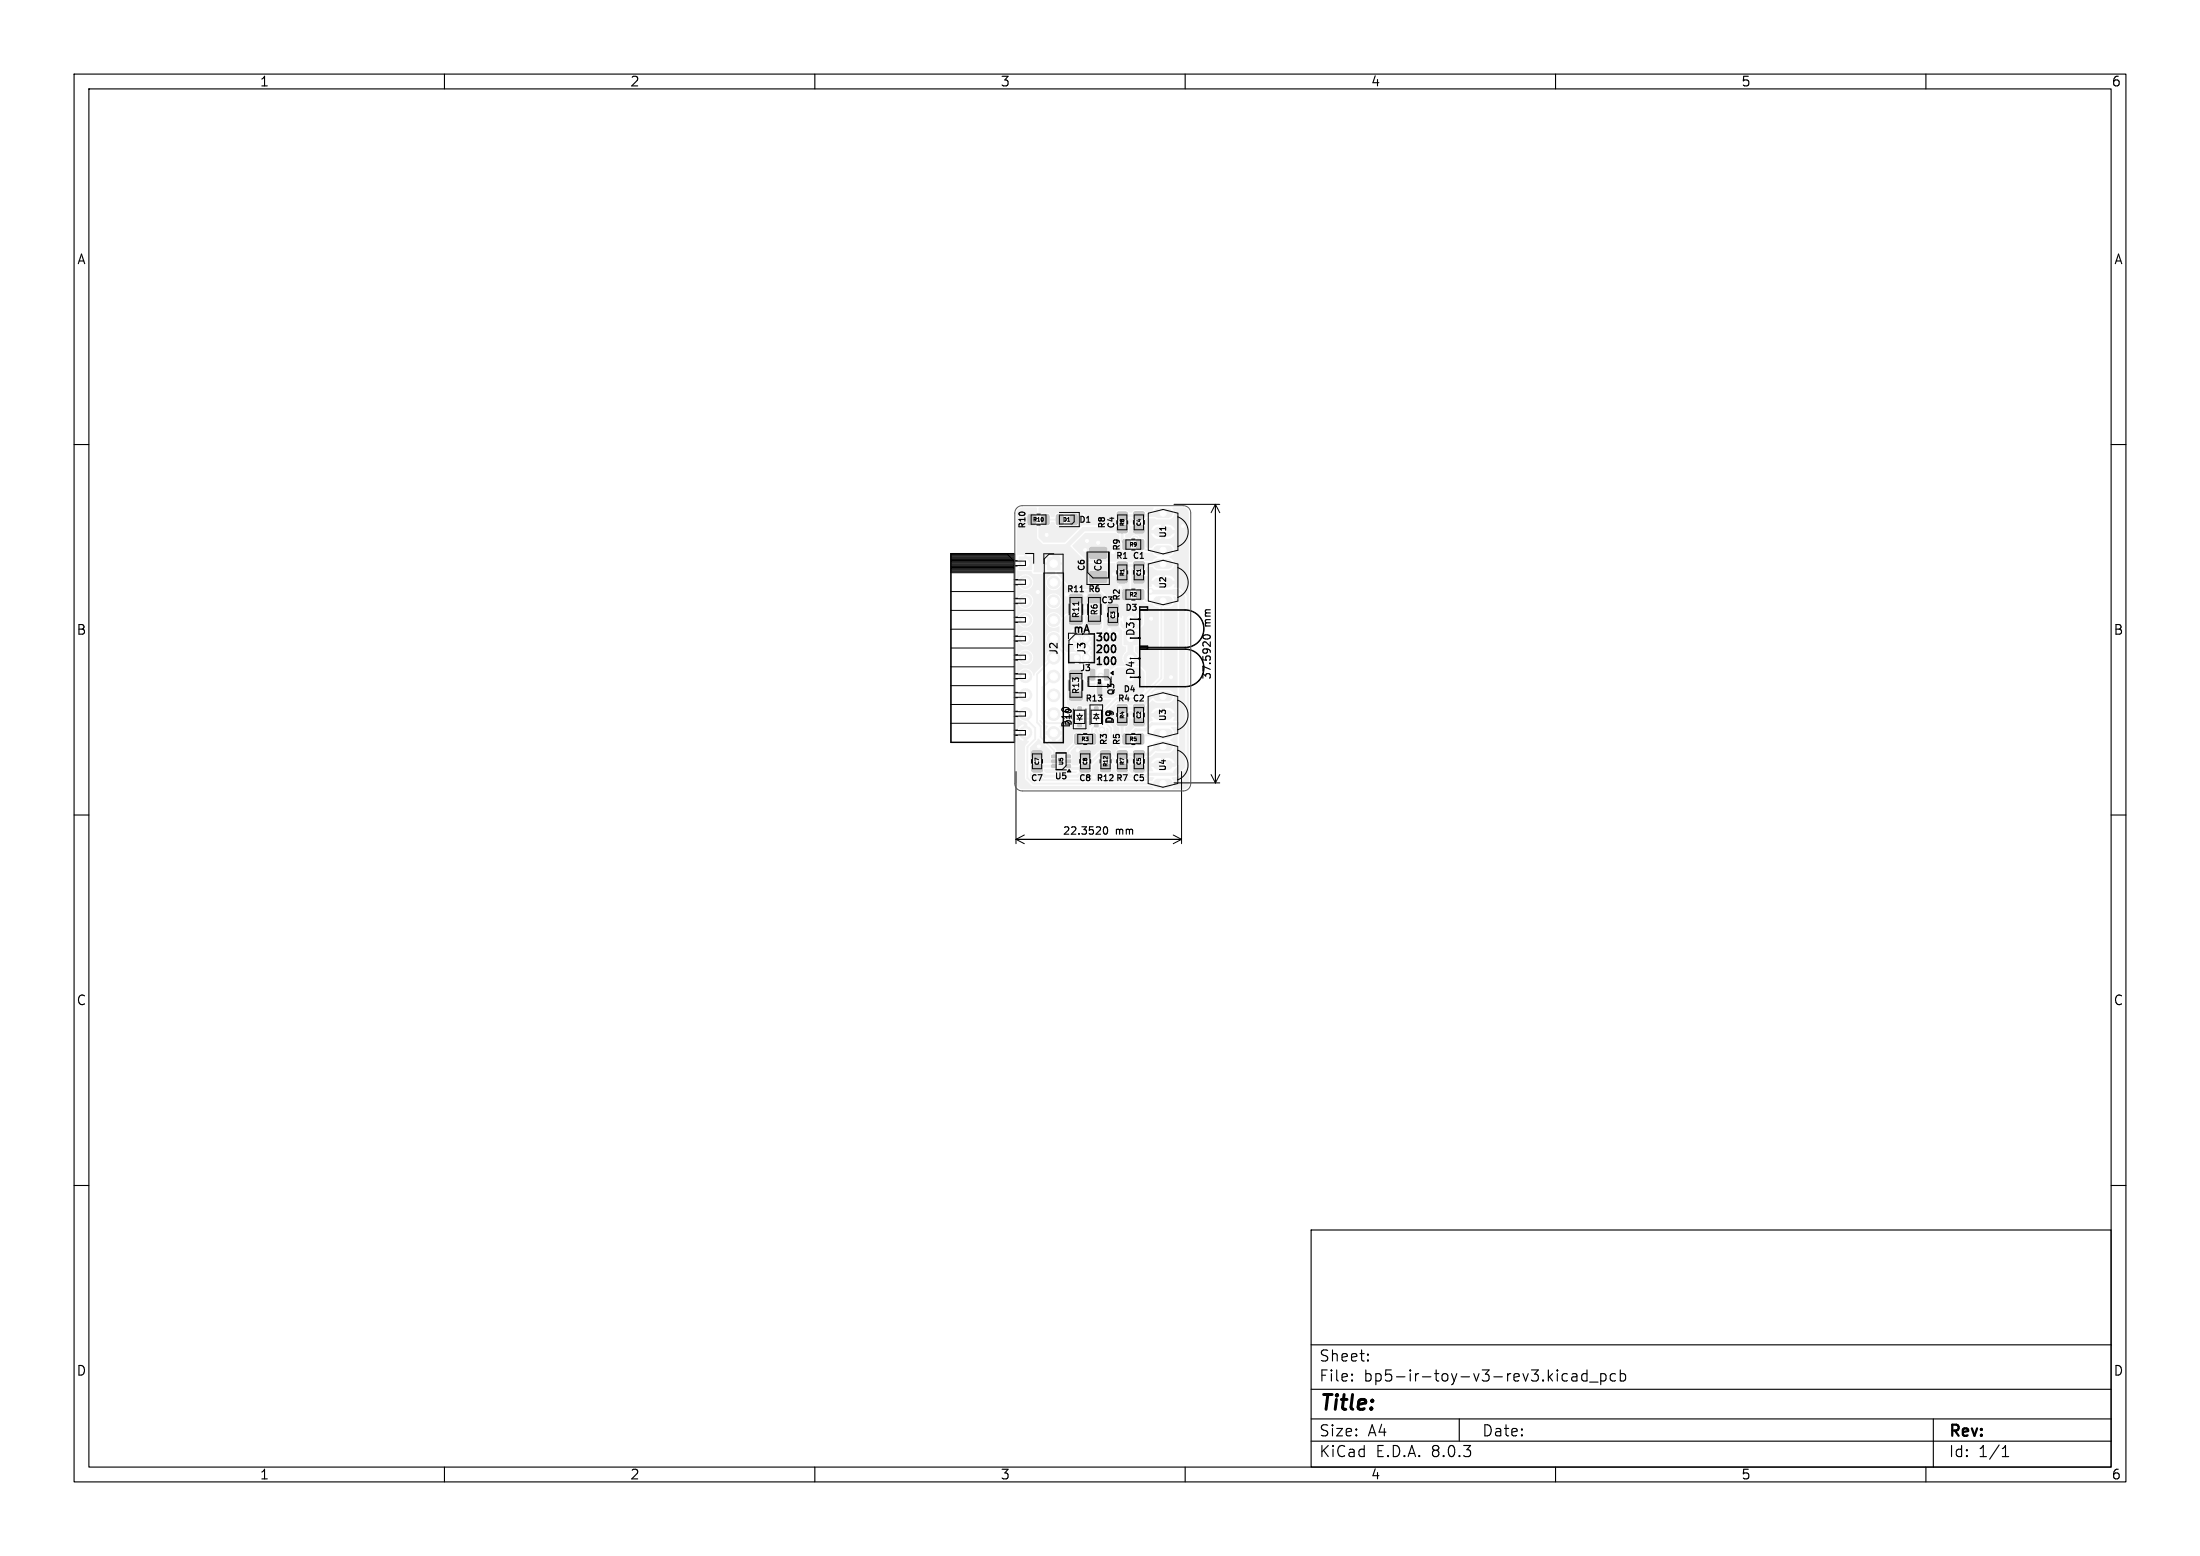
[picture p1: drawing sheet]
<svg xmlns="http://www.w3.org/2000/svg" width="297mm" height="210mm" viewBox="0 0 297 210" stroke-linecap="round" stroke-linejoin="round" font-family="sans-serif">
<g fill="#f0f0f0" stroke="#f0f0f0" stroke-width=".14">
<path d="M153.1 69.1h1.2l.2 .2v.6l-.3 .1h-1l-.2-.2z"/>
<path d="M153.1 71h1.2l.2 .2v.6l-.3 .2-1-.1-.2-.2z"/>
<path d="M144.9 85.7h1v1h-1z"/>
<path d="M143.9 103.2h.6v.3l-.6 .1z"/>
<path d="M143.9 102.6h.6v.3h-.6z"/>
<path d="M143.9 101.9h.6v.3l-.6 .1z"/>
<path d="M142 101.9h.6v.3l-.6 .1z"/>
<path d="M142 102.6h.6v.3h-.6z"/>
<path d="M142 103.2h.6v.3l-.6 .1z"/>
<path d="M144.5 69.5l.7-.1 .2 .2v1l-.1 .2h-.6l-.2-.1z"/>
<path d="M142.7 69.5l.6-.1 .2 .2 .1 1-.2 .2h-.6l-.2-.1z"/>
<path d="M144.4 83.2h1.6l.1 .2v.7l-.2 .2h-1.4l-.1-.3z"/>
<path d="M144.4 80.3l1.6-.1 .1 .3v.7l-.2 .2-1.4-.1-.1-.2z"/>
<path d="M153.1 95.1h1.2l.2 .2v.6l-.3 .2-1-.1-.2-.2z"/>
<path d="M153.1 97h1.2l.2 .2v.6l-.3 .2-1-.1-.2-.2z"/>
<path d="M153.1 75.9l1.2-.1 .2 .2v.6l-.3 .2h-1l-.2-.2z"/>
<path d="M153.1 77.8l1.2-.1 .2 .3v.5l-.3 .2h-1l-.2-.3z"/>
<path d="M151.7 90.5h1.8v1.8h-1.8z"/>
<path d="M146.9 83.2h1.6l.1 .2v.7l-.2 .2h-1.4l-.1-.3z"/>
<path d="M146.9 80.3l1.6-.1 .1 .3v.7l-.2 .2-1.4-.1-.1-.2z"/>
<path d="M153.1 101.4l1.2-.1 .2 .2v.6l-.3 .2h-1l-.2-.2z"/>
<path d="M153.1 103.3l1.2-.1 .2 .2v.6l-.3 .2h-1l-.2-.2z"/>
<path d="M145.5 97.6h.5v.5h-.5z"/>
<path d="M145.5 95.4h.5v.5h-.5z"/>
<path d="M137.6 75.2h1.7v1.7h-1.7z"/>
<path d="M149.1 90.4l.4-.1 .2 .1v1.3l-.1 .1h-.4l-.1-.1z"/>
<path d="M147.2 90.4l.4-.1 .2 .1v1.3l-.1 .1h-.4l-.1-.1z"/>
<path d="M148.2 92.2h.4l.1 .1v1.2l-.1 .2h-.3l-.1-.1z"/>
<path d="M147.8 95.4h.4v.5h-.4z"/>
<path d="M147.8 97.6h.4v.5h-.4z"/>
<path d="M147.1 77.2l.2-.1h2l.1 .3v1.1l-.2 .1h-2l-.1-.2z"/>
<path d="M147.1 73.9h.2h2l.1 .2v1.1l-.2 .2h-2l-.1-.3z"/>
<path d="M151.7 85.2h1.8v1.8h-1.8z"/>
<path d="M150.9 101.4l1.1-.1 .2 .3v.6l-.3 .2-.9-.1-.2-.2z"/>
<path d="M150.9 103.2h1.1l.2 .2v.6l-.3 .2h-.9l-.2-.3z"/>
<path d="M153.5 79.6h.7l.2 .1v1l-.1 .2-.7 .1-.2-.2z"/>
<path d="M151.6 79.6h.7l.3 .1v1l-.2 .2-.6 .1-.2-.2z"/>
<path d="M145.8 103.3l1.3-.1 .1 .2v.6l-.2 .2h-1.1l-.1-.2z"/>
<path d="M145.8 101.4l1.3-.1 .1 .2v.6l-.2 .2h-1.1l-.1-.2z"/>
<path d="M153.5 99.1h.7l.2 .1v1l-.1 .2h-.7l-.2-.1z"/>
<path d="M151.6 99.1h.7l.3 .1v1l-.2 .2h-.6l-.2-.1z"/>
<path d="M144.4 90.5h1.6l.1 .2v.7l-.2 .2h-1.4l-.1-.2z"/>
<path d="M144.4 93.5l1.6-.1 .1 .3v.7l-.2 .1h-1.4l-.1-.2z"/>
<path d="M153.5 72.9l.7-.1 .2 .2v1l-.1 .2h-.7l-.2-.2z"/>
<path d="M151.6 72.9l.7-.1 .3 .2v1l-.2 .2h-.6l-.2-.2z"/>
<path d="M149.6 81.6h1.2l.2 .2v.6l-.3 .2-1-.1-.2-.2z"/>
<path d="M149.6 83.5h1.2l.2 .2v.6l-.3 .1h-1l-.2-.2z"/>
<path d="M139.3 101.4l1.3-.1 .1 .2v.6l-.2 .2h-1.1l-.1-.2z"/>
<path d="M139.3 103.3l1.3-.1 .1 .2v.6l-.2 .2h-1.1l-.1-.2z"/>
<path d="M141.4 75.2h1.7v1.7h-1.7z"/>
<path d="M150.9 95.1h1.1l.2 .2v.6l-.3 .2h-.9l-.2-.3z"/>
<path d="M150.9 97l1.1-.1 .2 .2v.7l-.3 .1h-.9l-.2-.2z"/>
<path d="M147 99.1h.7l.2 .1v1l-.1 .2h-.6l-.3-.1z"/>
<path d="M145.1 99.1h.8l.2 .1v1l-.2 .2h-.6l-.2-.1z"/>
<path d="M138.9 69.5l.7-.1 .2 .2v1l-.1 .2h-.7l-.2-.1z"/>
<path d="M140.7 69.5l.7-.1 .2 .2v1l-.1 .2h-.6l-.3-.1z"/>
<path d="M148.6 103.2h1.2l.1 .2v.6l-.2 .2h-1l-.1-.3z"/>
<path d="M148.6 101.4l1.2-.1 .1 .3v.6l-.2 .2-1-.1-.1-.2z"/>
<path d="M150.9 69.1h1.1l.2 .2v.6l-.3 .2h-.9l-.2-.2z"/>
<path d="M150.9 71l1.1-.1 .2 .2v.7l-.3 .1h-.9l-.2-.2z"/>
<path d="M150.9 75.9l1.1-.1 .2 .3v.6l-.3 .1h-.9l-.2-.2z"/>
<path d="M150.9 77.7h1.1l.2 .2v.6l-.3 .2h-.9l-.2-.3z"/>
<circle cx="146.6" cy="86.2" r=".5"/>
<circle cx="145.4" cy="87.5" r=".5"/>
<circle cx="145.4" cy="88.8" r=".5"/>
<circle cx="146.6" cy="88.8" r=".5"/>
<circle cx="152.6" cy="88.9" r=".9"/>
<circle cx="138.4" cy="78.6" r=".85"/>
<circle cx="138.4" cy="81.1" r=".85"/>
<circle cx="138.4" cy="83.7" r=".85"/>
<circle cx="138.4" cy="86.2" r=".85"/>
<circle cx="138.4" cy="88.7" r=".85"/>
<circle cx="138.4" cy="91.3" r=".85"/>
<circle cx="138.4" cy="93.8" r=".85"/>
<circle cx="138.4" cy="96.4" r=".85"/>
<circle cx="138.4" cy="98.9" r=".85"/>
<circle cx="152.6" cy="83.6" r=".9"/>
<circle cx="142.2" cy="78.6" r=".85"/>
<circle cx="142.2" cy="81.1" r=".85"/>
<circle cx="142.2" cy="83.7" r=".85"/>
<circle cx="142.2" cy="86.2" r=".85"/>
<circle cx="142.2" cy="88.8" r=".85"/>
<circle cx="142.2" cy="91.3" r=".85"/>
<circle cx="142.2" cy="93.8" r=".85"/>
<circle cx="142.2" cy="96.4" r=".85"/>
<circle cx="142.2" cy="98.9" r=".85"/>
<circle cx="155.3" cy="79.8" r=".4"/>
<circle cx="150.4" cy="77.5" r=".4"/>
<circle cx="151.2" cy="79.3" r=".4"/>
<circle cx="159.3" cy="80.3" r=".4"/>
<circle cx="150.7" cy="85.5" r=".4"/>
<circle cx="146.5" cy="80.3" r=".4"/>
<circle cx="144" cy="80.3" r=".4"/>
<circle cx="145.5" cy="101.2" r=".4"/>
<circle cx="158.1" cy="91.4" r=".4"/>
<circle cx="150.3" cy="73.3" r=".4"/>
<circle cx="150.5" cy="104.8" r=".4"/>
<circle cx="147.7" cy="104.9" r=".4"/>
<circle cx="152.7" cy="96.8" r=".4"/>
<circle cx="140.1" cy="79.9" r=".4"/>
<circle cx="159.7" cy="71" r=".4"/>
<circle cx="146.5" cy="74.3" r=".4"/>
<circle cx="149.7" cy="85" r=".4"/>
<circle cx="146.7" cy="73" r=".4"/>
<circle cx="146.9" cy="93.9" r=".4"/>
<circle cx="145" cy="98.3" r=".4"/>
<circle cx="140.2" cy="100.8" r=".4"/>
<circle cx="152.7" cy="70.8" r=".4"/>
<circle cx="141.3" cy="72.2" r=".4"/>
<circle cx="148.3" cy="73.3" r=".4"/>
<circle cx="146.5" cy="82" r=".4"/>
<circle cx="155.4" cy="83.5" r=".4"/>
<circle cx="150.3" cy="74.5" r=".4"/>
<circle cx="152.7" cy="103" r=".4"/>
<circle cx="146.3" cy="69.6" r=".4"/>
<circle cx="154.7" cy="77.5" r=".4"/>
<circle cx="159.5" cy="105.2" r=".4"/>
<circle cx="153.2" cy="72.8" r=".4"/>
<circle cx="148.6" cy="91.3" r=".4"/>
<circle cx="148.7" cy="98.5" r=".4"/>
</g>
<path d="M156.4 78.6h1.3M156.4 76.1h1.3M156.4 71.8h1.3M156.4 74.3h1.3M156.4 69.3h1.3M156.3 96.5h1.4M156.3 99h1.4M156.3 94h1.4M156.4 81.1h1.3M156.3 103.2h1.4M156.3 105.8h1.4M156.3 100.8h1.4" fill="none" stroke="#f0f0f0" stroke-width="1.3"/>
<g fill="none" stroke="#f0f0f0" stroke-width=".25">
<path d="M141.1 70.1h2M153.2 72.7l1.5 1.6h2.3M138.4 96.4v.5l1.4 1.4v1.5l-1.1 1v4.2l.8 .8h17.5M142.2 91.3l-1.4 1.5v4.2l.5 .6h1.9M142.2 93.8h.1M142.2 88.8l-2.2 2.2v6.5l.5 .5v1.5l1.8 1.8v.8M143.8 97h4.9l1.3 1.3v1.2l1.2 1.3h1.7l1.5-1.5h2.4l.2-.3M145.6 99.8v.1l-1.4 1.4v.8M145.8 95.7h2.2M148.8 98.5l-.9-.7-.5 .6v1.4M149.4 91.1l-.2 .2h-.6M153.9 80.3l.9 .8h2.2l-.2 .3v10.1l-2.8 2.8h-3.2l-2.2 2.1h-3.7l-1.2-1.2v-7l-1.5-1.5v-.5"/>
<path d="M149.2 103.7v2.1"/>
</g>
<g fill="none" stroke="#f0f0f0" stroke-width=".41">
<path d="M151.5 71.4v1.5l.6 .6M157 69.3l-.3 .3h-5.2M157 76.1h-3.1l-.1 .2h-2.3M145.2 94h1.6M145.8 97.8h-.4l-.4 .5M151.5 97.4v1.8l.6 .6 1.2-1.3h1.4l.8-.8h4.1M152.8 96.8l.7 .6h.3M157 94h-1.5l-1.6 1.5-2.4 .1M140.2 100.8l-.2 .2v.8l.9 1h1.4M142.3 103.4h-2l-.3 .3 1.1 1.1h4.4l2.9-3h1.2l3 3h2.2l.2-.3h3.5l.2-.3M144.2 103.4l.3 .3h2M145.5 101.2h.4l.6 .6-1 1h-1.3"/>
<path d="M152.8 103l.7 .7h.3M157 100.8h-.8l-1 1h-3.7"/>
</g>
<path d="M158.5 79.9h.4l.7 .7v22.8l-.9 .8M152.1 80.3v1l.5 .5v1.8l-1.5-1.6h-.9M152.6 86.1v2.8" fill="none" stroke="#f0f0f0" stroke-width=".81"/>
<path d="M151.5 71.4h-5.2l-4.1 4.1v.6M155.3 79.8l.1 .1h3.1" fill="none" stroke="#f0f0f0" stroke-width=".61"/>
<g fill="#f0f0f0">
<path d="M143.3 83.7l.8-.7h1.9l.2 .1v1l-.4 .4-.6 .1-.7 .8v1.4l.3 .2h1.1l.1 .2v.5a.25 .25 0 0 1-.1 .2 .25 .25 0 0 1-.3 .1h-1.6l-.7-.7-.1-3.3z"/>
<path d="M137.5 68.7l.5-.2 2 .1v3.9l.8 .9 3.4 .1 2.6 2.5h3.7l.1 .1v.6l.2 .3 1.2 .1 .4-.3 .1 .1v4.1l1.7 1.7v1.4v.2l-.7 .7h-1.7l-.5-.5v-.7h.1l.3 .5 .5-.5 .2 .2-.5 .5a1.2 1.2 0 0 0 1.5 0l-.6-.5 .2-.2 .6 .5a1.18 1.18 0 0 0 0-1.5l-.6 .6-.2-.2 .6-.6a1.2 1.2 0 0 0-1.5 0l.5 .6-.2 .2-.5-.6-.4 .6-.6-.6-1.3-.1-.2-.3v-2.1l-.7-.8h-3.6l-.2-.1-2.1-2.1 .1-.1h.5l.2-.2v-.8h-.7v-.3h.7v-.8l-.2-.2h-.8v.7h-.3v-.7l-.9 .1-.1 .1v.8h.7v.3h-.7v1h-1.6l.1-1h-.7v-.3h.7l-.1-.9-.1-.1h-.8v.7h-.3v-.7l-.9 .1-.1-.1v-5.6z"/>
<path d="M146.6 83.1l.2-.1h1.7l.2 .1 .1 .2v1.3l-.1 .2-.7 .7h-1.4a.83 .83 0 0 0-.6 1.1l-.3 .1h-.7h-.2v-1.4l.5-.5 .4-.1 .6-.5 .2-.2z"/>
<path d="M146.9 86h.5l.1-.2h2.4l.3 .2 .1 .2v2.8l-.9 .9h-.5l-.8 .5-.1 1.3-.2 .2h-1l-.5-.4v-1.2l-.2-.3v-.5h.1h.2v-.5l.2 .1 .3-.1v.5l.4-.2 .1-.3h-.5a.33 .33 0 0 0 0-.5 .33 .33 0 0 0-.5 .1v-.9l.2 .1 .3-.1v.8h.5v-.1a.39 .39 0 0 1 0-.7h-.5a.33 .33 0 0 0 0-.4 .33 .33 0 0 0-.5 0v-.9l.2 .2 .3-.1v.7h.5v-.1a.39 .39 0 0 1 0-.6h-.5l.1-.2z"/>
<path d="M144.4 88.3l1.2-.1 .3 .1v1.7l.2 .3v.3v.8l-.2 .3h-1.4l-.3-.2v-2.9z"/>
<path d="M148.1 92.3h.2l1.6-.1 .1-1.5 .8-.6h3l.7 .6v2.5l-.7 .7h-3.1l-.4 .3h-2.1l-.1-.3z"/>
<path d="M137.3 99.4h.1l.3 .4 .5 .2v-.7h.5v.7l.2 .1-.5 .7v4.2l.9 1.1h16.2l.2 .3-.1 .1h-17.6a.75 .75 0 0 1-.7-.8z"/>
<path d="M140.2 68.5h15.5l.1 .1-.4 .5h-.7l-.4-.3-1.1 .1-.4 .3h-.4l-.4-.3h-1l-.3 .1-.1 .2v.7l.1 .3 .3 .1h1l.4-.3h.5l.3 .3 1.1-.1 .4-.2h1.1l.5 .1h1.5a.92 .92 0 0 0 .7-.6 .92 .92 0 0 0-.2-.9l1.4-.1a.75 .75 0 0 1 .8 .8v36.5a.75 .75 0 0 1-.8 .7h-1.3l-.1-.1a1.01 1.01 0 0 0-.1-1.4l.9-.3 1-.9 .1-.3v-23a3.1 3.1 0 0 0-1.2-1.2h-.5l.1-.4h-1.3l.1-.2-.1-.3h1.3l-.3-.5-.3-.2h-.7v.6l-.2-.1-.3 .1v-.6a1.06 1.06 0 0 0-1.4 .7h1.3l-.1 .2 .1 .3h-1.3l.1 .2-.1 .1a.75 .75 0 0 0-.8 .4l-.3-.2h-.7l-.3 .1-.1 .2v1.2l.4 .2h.7l.4 .3 .9 .1a1.1 1.1 0 0 0 .8 .5v9.3l-1.6 1.7-.1-.1v-2.3l-.7-.6-.7-.2a1.23 1.23 0 0 0-.1-1.9v-.6l.4-.1 .1-.2v-1.9l.7-.8 .1-1.4-.2-.4-1.5-1.6-.1-4.1 .1-.1 .4 .3h1.1a.51 .51 0 0 0 .4-.4l.8-.1 .5 .4 .3 .1h1.5a.91 .91 0 0 0 .7-.9 .91 .91 0 0 0-.7-.9l.1-.1a.86 .86 0 0 0 .6-.9 .86 .86 0 0 0-.7-.8h-1.5l-.5 .2-.3 .3h-.7l-.2-.2v-.7l-.1-.3-.2-.1h-.5a.63 .63 0 0 0-.6-.5 .63 .63 0 0 0-.6 .5h-.7v-.4l.1-.1a.48 .48 0 0 0 .4-.6h4.3l-.1 .2 .1 .3h-1.3a.96 .96 0 0 0 .9 .7h.5v-.6l.2 .1 .3-.1v.6a1.06 1.06 0 0 0 1.3-.7h-1.3l.1-.2-.1-.3h1.3l-.1-.2-.2-.3-.3-.2h-.7v.6h-.2h-.3v-.6a1.06 1.06 0 0 0-1.4 .7h-3v-.6l-.4-.2h-1l-.4 .2h-4.4l-.2 .1-2.3 2.2h-2.8l-.7-.7v-2.9h.2v1.1l.2 .3h.9l.2-.1 .2-.4h.5a.46 .46 0 0 0 .4 .5h.7l.3-.4-.1-1.1-.3-.3h-.6a.61 .61 0 0 0-.5 .6l-.5-.1a.46 .46 0 0 0-.4-.5h-.6l-.3 .2-.1 .2h-.2z"/>
<path d="M139 104.3l.4 .1h.7l.9 .8h4.5l.9-.8h.7l.2-.1 .1-.3v-.7l.9-.9 .4 .2h1l.3 .2v.1l-.1 .1h-1.3l-.2 .3-.1 .7a.62 .62 0 0 0 .6 .4v.9l-.1 .1h-9.2l-.6-.6z"/>
<path d="M150.1 103.1h.2l.3 .3v.6l.1 .2 .3 .2h.7l.7 .7 2.4 .1 .4-.3h.5l.1 .1-.3 .4h-5.8l-.1-.1v-.9a.46 .46 0 0 0 .6-.4z"/>
<path d="M140.1 99.7h.1l1.7 1.7a.42 .42 0 0 1-.1 .5v.5l.2 .1h.7l.1-.2v-.3h.9v.3l.1 .2h.7l.2-.2v-.4a.41 .41 0 0 1-.1-.5l.7-.7 .6-.1 .4-.2v-1.2l-.2-.3-.8-.1-.3 .2-.1 .2v1l-1 .9v.6l-.2 .3h-.9l-.2-.3v-.6l-1.1-1.1 .1-.1 .4 .2v-.7h.5v.7l.6-.4 .3-.5h-.7v-.5h.7l-.4-.7 .4-.1 .5-.5 3.7-.1-.1 .5-.4 .5v.5l-.3 .2-.1 .2v1.1l.2 .3 .8 .1 .3-.2 .1-.2v-1.2a.47 .47 0 0 1-.3-.6l.2-.2 .1 .1a.63 .63 0 0 0 .7 .7 .63 .63 0 0 0 .5-.8h.2l.2 .2v1.2l1.3 1.3-.4 .4v.7h-.1l-.3-.2a.65 .65 0 0 0-.4-.8l-1.2 .1-.5 .3-1.5 1.5h-.7l-.4 .3h-.7l-.3-.3h-.6l-.2 .1v.5l.1 .2 .6 .3h.9l.1 .1-.1 .1h-4l-.3-.2-.1-.3h1.7l.2-.2v-.5l-.2-.1h-3.1l-.3 .2-.2-.1v-2.1l1-1.1z"/>
<path d="M151 102.6l1-.1 .4-.3 .5 .1 .3 .2h1.1l.4-.3h.7l.6-.6h1.7a.91 .91 0 0 0 .8-.8 .91 .91 0 0 0-.5-.9 .97 .97 0 0 0 .1-1.7l.1-.1 .8 .1v4.9l-.4 .4h-1.3l.1-.2-.1-.3h1.3a1.06 1.06 0 0 0-1.4-.7v.6l-.1-.1-.3 .1v-.6a1.06 1.06 0 0 0-1.4 .7h1.3l-.1 .2 .1 .3h-1.3l.3 .5-.1 .1h-.7l-.3 .2h-1.8l-.4-.3v-.7l-.1-.2-.3-.1-.7-.1z"/>
<path d="M158.4 80.5h.3l.3 .4v16.3l-.1 .1h-.5v-.1l.2-.4h-1.3l.1-.2-.1-.3h1.3a.96 .96 0 0 0-.8-.8h-.6v.7l-.1-.1-.3 .1v-.7a1.09 1.09 0 0 0-1.4 .7l1.3 .1-.1 .1 .1 .4h-1.3l.2 .4-.3 .2-.7 .7h-1.4l-.8 .7h-.4h-.1v-.6l.4-.2 .1-.2v-.7l-.1-.3-.3-.1h-1l-.3 .1-.1 .3v.7l.1 .2 .4 .2v1l.3 .4v.6l-.2 .1-.9-.9v-1.3l-1.4-1.5 2-2h3.2l.1 .1-.1 .1-.9 .1-.4 .3h-.4l-.4-.3h-1a.41 .41 0 0 0-.4 .4v.8l.4 .2h1l.4-.3h.5l.3 .2 1.1 .1 .3-.3 .1-.6 .9-.9 .7 .4h1.4a.87 .87 0 0 0 .8-.9 .87 .87 0 0 0-.8-.9h-1.4l-.5 .2a.33 .33 0 0 1-.5 .3v-.2l1.8-1.8v-9.5l.1-.1h.6a.93 .93 0 0 0 .6-1.5z"/>
<path d="M140.3 97.2h.2l.7 .7 .3 .1-.4 .7h.7v.5h-.7l.2 .4-.1 .1-.4-.4v-1.3l-.4-.6z"/>
<path d="M137.3 96.7l.1-.1a1.25 1.25 0 0 0 1.1 .8l.2 .3v.8h-.5v-.7l-.5 .2-.3 .4-.1-.1z"/>
<path d="M144 91.8l.5 .1h1.3l.4-.2 .5 .4 1.2 .1v1.8a.46 .46 0 0 0 .4 .4h1.6l.1 .1-1.4 1.5-.1-.1-.1-.6-.2-.1h-.4l-.2 .1h-1.4l-.2-.1h-.4l-.3 .2v.6l-.3 .1-1-1.1z"/>
<path d="M137.3 77l1.9 .1 .2 .3 .2 .1h1.5l.4-.4h.8l.1 .1v.3a1.08 1.08 0 0 0-1.2 1.1 1.08 1.08 0 0 0 1.1 1.1 1.08 1.08 0 0 0 1.1-1.2l1.3 1.2h3.7l.6 .6 .1 2.3 .4 .3 1.2 .1 .4 .5v1l.4 .6v1.9l.1 .2 .4 .1v.7a1.13 1.13 0 0 0-.1 1.8v.1h-1.2l-.7 .5-.4-.3 .9-1.1v-2.8l-.1-.3-.4-.3-1.7-.1 .6-.7 .1-1.6a.46 .46 0 0 0-.5-.4h-1.8l-.3 .1-.4-.1h-1.9l-.3 .1-.5 .4a1.19 1.19 0 0 0-1.9-.2 1.09 1.09 0 0 0 .2 1.4 1.09 1.09 0 0 0 1.4 0v.8l-.1 .1a1.07 1.07 0 0 0-1.7 .5 1.07 1.07 0 0 0 1.1 1.4l.3 .3v.1a1.14 1.14 0 0 0-1.2 .4 1.14 1.14 0 0 0-.1 1.2l-1.6 1.5v.4h-.2a1.1 1.1 0 0 0-1-1 1.1 1.1 0 0 0-1.1 .8l-.1-.1v-1.8v-.1h.1a1.06 1.06 0 0 0 1.7 .5 1.06 1.06 0 0 0-.1-1.7 1.06 1.06 0 0 0-1.6 .6h-.1v-1.8l.1-.1a1.06 1.06 0 0 0 1.5 .7 1.06 1.06 0 0 0 .3-1.7 1.06 1.06 0 0 0-1.6 .1l-.2 .3h-.1v-1.9v-.1l.1 .1a1.06 1.06 0 0 0 1.7 .5 1.06 1.06 0 0 0-.1-1.8 1.06 1.06 0 0 0-1.6 .7l-.1-.1v-1.8l.1-.1a1.08 1.08 0 0 0 1.1 .7 1.08 1.08 0 0 0 1-1h1.7v.3a1.06 1.06 0 0 0 1.7 .6 1.06 1.06 0 0 0-.2-1.8 1.06 1.06 0 0 0-1.5 .9h-1.7a1.09 1.09 0 0 0-1-1 1.09 1.09 0 0 0-1.1 .7l-.1-.1v-1.8v-.1l.1 .1a1.06 1.06 0 0 0 1.7 .5 1.06 1.06 0 0 0-.1-1.7 1.06 1.06 0 0 0-1.6 .6l-.1-.1z"/>
<path d="M144.8 73.6l1.7-1.7h4.1l.5 .3v.8l.3 .4v.6l.2 .4h.8l.3-.1 .1-.3v-.6l.1-.1 .3 .1v.6l.2 .4h.9l.3 .2h.9l.7 .6-.7 .5-2.3-.1-.4 .3h-.4l-.4-.3h-1l-.3 .2h-3.8l-2.1-2z"/>
</g>
<g fill="#fff" stroke="#fff" stroke-width=".14">
<circle cx="155.3" cy="79.8" r=".2"/>
<circle cx="150.4" cy="77.5" r=".2"/>
<circle cx="151.2" cy="79.3" r=".2"/>
<circle cx="159.2" cy="80.2" r=".2"/>
<circle cx="150.8" cy="85.5" r=".2"/>
<circle cx="146.5" cy="80.2" r=".2"/>
<circle cx="145.5" cy="101.3" r=".2"/>
<circle cx="158.1" cy="91.4" r=".2"/>
<circle cx="150.2" cy="73.2" r=".2"/>
<circle cx="147.7" cy="104.9" r=".2"/>
<circle cx="152.8" cy="96.7" r=".2"/>
<circle cx="140.1" cy="79.9" r=".2"/>
<circle cx="159.7" cy="71" r=".2"/>
<circle cx="146.5" cy="74.2" r=".2"/>
<circle cx="149.8" cy="85" r=".2"/>
<circle cx="146.8" cy="73" r=".2"/>
<circle cx="145" cy="98.3" r=".2"/>
<circle cx="140.3" cy="100.7" r=".2"/>
<circle cx="152.8" cy="70.7" r=".2"/>
<circle cx="141.3" cy="72.2" r=".2"/>
<circle cx="148.2" cy="73.2" r=".2"/>
<circle cx="146.5" cy="82" r=".2"/>
<circle cx="155.4" cy="83.5" r=".2"/>
<circle cx="150.2" cy="74.5" r=".2"/>
<circle cx="152.8" cy="103" r=".2"/>
<circle cx="146.2" cy="69.6" r=".2"/>
<circle cx="154.8" cy="77.5" r=".2"/>
<circle cx="159.5" cy="105.3" r=".2"/>
<circle cx="153.2" cy="72.8" r=".2"/>
<circle cx="148.6" cy="91.3" r=".2"/>
<circle cx="148.8" cy="98.5" r=".2"/>
<circle cx="145.4" cy="86.2" r=".33"/>
<circle cx="146.6" cy="86.2" r=".33"/>
<circle cx="145.4" cy="87.5" r=".33"/>
<circle cx="145.4" cy="88.8" r=".33"/>
<circle cx="146.6" cy="88.8" r=".33"/>
<circle cx="157" cy="81.1" r=".41"/>
<circle cx="157" cy="76.1" r=".41"/>
<circle cx="152.6" cy="91.4" r=".45"/>
<circle cx="152.6" cy="88.9" r=".45"/>
<circle cx="138.4" cy="76" r=".5"/>
<circle cx="138.4" cy="78.6" r=".5"/>
<circle cx="138.4" cy="81.1" r=".5"/>
<circle cx="138.4" cy="83.7" r=".5"/>
<circle cx="138.4" cy="86.2" r=".5"/>
<circle cx="138.4" cy="88.7" r=".5"/>
<circle cx="138.4" cy="91.3" r=".5"/>
<circle cx="138.4" cy="93.8" r=".5"/>
<circle cx="138.4" cy="96.4" r=".5"/>
<circle cx="138.4" cy="98.9" r=".5"/>
<circle cx="157" cy="99" r=".41"/>
<circle cx="157" cy="94" r=".41"/>
<circle cx="152.6" cy="86.1" r=".45"/>
<circle cx="152.6" cy="83.6" r=".45"/>
<circle cx="157" cy="74.3" r=".41"/>
<circle cx="157" cy="69.3" r=".41"/>
<circle cx="157" cy="105.8" r=".41"/>
<circle cx="157" cy="100.8" r=".41"/>
<circle cx="142.3" cy="76.1" r=".5"/>
<circle cx="142.3" cy="78.6" r=".5"/>
<circle cx="142.3" cy="81.1" r=".5"/>
<circle cx="142.3" cy="83.7" r=".5"/>
<circle cx="142.3" cy="86.2" r=".5"/>
<circle cx="142.3" cy="88.8" r=".5"/>
<circle cx="142.3" cy="91.3" r=".5"/>
<circle cx="142.3" cy="93.8" r=".5"/>
<circle cx="142.3" cy="96.4" r=".5"/>
<circle cx="142.3" cy="98.9" r=".5"/>
</g>
<g fill="#c4c4c4" stroke="#c4c4c4" stroke-width=".14">
<path d="M153.1 69.1h1.2l.2 .2v.6l-.3 .1h-1l-.2-.2z"/>
<path d="M153.1 71h1.2l.2 .2v.6l-.3 .2-1-.1-.2-.2z"/>
<path d="M143.9 103.2h.6v.3l-.6 .1z"/>
<path d="M143.9 102.6h.6v.3h-.6z"/>
<path d="M143.9 101.9h.6v.3l-.6 .1z"/>
<path d="M142 101.9h.6v.3l-.6 .1z"/>
<path d="M142 102.6h.6v.3h-.6z"/>
<path d="M142 103.2h.6v.3l-.6 .1z"/>
<path d="M144.5 69.5l.7-.1 .2 .2v1l-.1 .2h-.6l-.2-.1z"/>
<path d="M142.7 69.5l.6-.1 .2 .2 .1 1-.2 .2h-.6l-.2-.1z"/>
<path d="M144.4 83.2h1.6l.1 .2v.7l-.2 .2h-1.4l-.1-.3z"/>
<path d="M144.4 80.3l1.6-.1 .1 .3v.7l-.2 .2-1.4-.1-.1-.2z"/>
<path d="M153.1 95.1h1.2l.2 .2v.6l-.3 .2-1-.1-.2-.2z"/>
<path d="M153.1 97h1.2l.2 .2v.6l-.3 .2-1-.1-.2-.2z"/>
<path d="M153.1 75.9l1.2-.1 .2 .2v.6l-.3 .2h-1l-.2-.2z"/>
<path d="M153.1 77.8l1.2-.1 .2 .3v.5l-.3 .2h-1l-.2-.3z"/>
<path d="M146.9 83.2h1.6l.1 .2v.7l-.2 .2h-1.4l-.1-.3z"/>
<path d="M146.9 80.3l1.6-.1 .1 .3v.7l-.2 .2-1.4-.1-.1-.2z"/>
<path d="M153.1 101.4l1.2-.1 .2 .2v.6l-.3 .2h-1l-.2-.2z"/>
<path d="M153.1 103.3l1.2-.1 .2 .2v.6l-.3 .2h-1l-.2-.2z"/>
<path d="M145.5 97.6h.5v.5h-.5z"/>
<path d="M145.5 95.4h.5v.5h-.5z"/>
<path d="M149.1 90.4l.4-.1 .2 .1v1.3l-.1 .1h-.4l-.1-.1z"/>
<path d="M147.2 90.4l.4-.1 .2 .1v1.3l-.1 .1h-.4l-.1-.1z"/>
<path d="M148.2 92.2h.4l.1 .1v1.2l-.1 .2h-.3l-.1-.1z"/>
<path d="M147.8 95.4h.4v.5h-.4z"/>
<path d="M147.8 97.6h.4v.5h-.4z"/>
<path d="M147.1 77.2l.2-.1h2l.1 .3v1.1l-.2 .1h-2l-.1-.2z"/>
<path d="M147.1 73.9h.2h2l.1 .2v1.1l-.2 .2h-2l-.1-.3z"/>
<path d="M150.9 101.4l1.1-.1 .2 .3v.6l-.3 .2-.9-.1-.2-.2z"/>
<path d="M150.9 103.2h1.1l.2 .2v.6l-.3 .2h-.9l-.2-.3z"/>
<path d="M153.5 79.6h.7l.2 .1v1l-.1 .2-.7 .1-.2-.2z"/>
<path d="M151.6 79.6h.7l.3 .1v1l-.2 .2-.6 .1-.2-.2z"/>
<path d="M145.8 103.3l1.3-.1 .1 .2v.6l-.2 .2h-1.1l-.1-.2z"/>
<path d="M145.8 101.4l1.3-.1 .1 .2v.6l-.2 .2h-1.1l-.1-.2z"/>
<path d="M153.5 99.1h.7l.2 .1v1l-.1 .2h-.7l-.2-.1z"/>
<path d="M151.6 99.1h.7l.3 .1v1l-.2 .2h-.6l-.2-.1z"/>
<path d="M144.4 90.5h1.6l.1 .2v.7l-.2 .2h-1.4l-.1-.2z"/>
<path d="M144.4 93.5l1.6-.1 .1 .3v.7l-.2 .1h-1.4l-.1-.2z"/>
<path d="M153.5 72.9l.7-.1 .2 .2v1l-.1 .2h-.7l-.2-.2z"/>
<path d="M151.6 72.9l.7-.1 .3 .2v1l-.2 .2h-.6l-.2-.2z"/>
<path d="M149.6 81.6h1.2l.2 .2v.6l-.3 .2-1-.1-.2-.2z"/>
<path d="M149.6 83.5h1.2l.2 .2v.6l-.3 .1h-1l-.2-.2z"/>
<path d="M139.3 101.4l1.3-.1 .1 .2v.6l-.2 .2h-1.1l-.1-.2z"/>
<path d="M139.3 103.3l1.3-.1 .1 .2v.6l-.2 .2h-1.1l-.1-.2z"/>
<path d="M150.9 95.1h1.1l.2 .2v.6l-.3 .2h-.9l-.2-.3z"/>
<path d="M150.9 97l1.1-.1 .2 .2v.7l-.3 .1h-.9l-.2-.2z"/>
<path d="M147 99.1h.7l.2 .1v1l-.1 .2h-.6l-.3-.1z"/>
<path d="M145.1 99.1h.8l.2 .1v1l-.2 .2h-.6l-.2-.1z"/>
<path d="M138.9 69.5l.7-.1 .2 .2v1l-.1 .2h-.7l-.2-.1z"/>
<path d="M140.7 69.5l.7-.1 .2 .2v1l-.1 .2h-.6l-.3-.1z"/>
<path d="M148.6 103.2h1.2l.1 .2v.6l-.2 .2h-1l-.1-.3z"/>
<path d="M148.6 101.4l1.2-.1 .1 .3v.6l-.2 .2-1-.1-.1-.2z"/>
<path d="M150.9 69.1h1.1l.2 .2v.6l-.3 .2h-.9l-.2-.2z"/>
<path d="M150.9 71l1.1-.1 .2 .2v.7l-.3 .1h-.9l-.2-.2z"/>
<path d="M150.9 75.9l1.1-.1 .2 .3v.6l-.3 .1h-.9l-.2-.2z"/>
<path d="M150.9 77.7h1.1l.2 .2v.6l-.3 .2h-.9l-.2-.3z"/>
</g>
<path d="M150.6 85.7v.6M150.6 87.3v.6M150.6 88.9v.6" fill="none" stroke="#000" stroke-width=".2"/>
<g fill="none" stroke="#000" stroke-width=".15">
<path d="M10 10h277v190h-277zM12 12h273v186h-273zM60 10v2M110 10v2M160 10v2M210 10v2M260 10v2M10 60h2M285 60h2M145.8 79.9h.5M162.5 85.8a.54 .54 0 0 1 .9 .2 .57 .57 0 0 1-1-.1zM10 110h2"/>
<path d="M149.1 111.7l.1-.1a.53 .53 0 0 1 .3 .5 .53 .53 0 0 1-.3 .5l-.1-.1-.1-.3zM285 110h2M10 160h2M285 160h2M177 166h108v32h-108zM60 198v2M110 198v2M160 198v2M177 194.5h108M177 191.5h108M177 187.5h108M177 181.5h108"/>
<path d="M182.5 186.3h.1l-.1 .1M182.5 186.3v.1M182.5 185.5v.1M182.5 185.5h.1l-.1 .1M184.7 183.6v.1M184.7 183.6h-.1l.1 .1M184.7 182.8v.1M184.7 182.8h-.1l.1 .1M197 191.5v3M210 198v2M211.2 185.4l.4 .1M211.6 186.3l-.4 .1"/>
<path d="M212.2 185.5l.2-.1 .4 .1 .1 .9M212.9 185.8h-.5a.29 .29 0 0 0-.2 .3 .29 .29 0 0 0 .2 .3l.5-.1M214.2 185.5l-.4-.1-.3 .3v.4l.2 .2 .1 .1 .4-.1M214.2 184.9v1.5M214.6 186.5h1.1M216.1 185.5l.4-.1 .3 .3v.4l-.1 .2-.2 .1-.4-.1M216.1 185.4v1.5M218.1 185.5l-.4-.1-.3 .3v.4l.1 .2 .2 .1 .4-.1M218.7 185.5l.5-.1 .3 .3v.4l-.2 .2-.1 .1-.5-.1M218.7 184.9v1.5M260 198v2M261 191.5v6.5"/>
<path d="M270.3 196.6h.9M270.3 195.5l.4-.4v1.5"/>
</g>
<g fill="none" stroke="#000" stroke-width=".14">
<path d="M128.3 74.7h8.7v25.5h-8.7zM128.3 74.8h8.7M128.3 74.9h8.7M128.3 75.1h8.7M128.3 75.2h8.7M128.3 75.3h8.7M128.3 75.4h8.7M128.3 75.5h8.7M128.3 75.6h8.7M128.3 75.8h8.7M128.3 75.9h8.7M128.3 76h8.7"/>
<path d="M128.3 76.1h8.7M128.3 76.2h8.7M128.3 76.5h8.7M128.3 76.6h8.7M128.3 76.7h8.7M128.3 76.8h8.7M128.3 76.9h8.7M128.3 77.1h8.7M128.3 77.2h8.7M128.3 77.3h8.7M128.3 79.8h8.7M128.4 74.8h7.5l1 .9v24.5h-8.5z"/>
<path d="M136.9 75.7h1.5v.6l-10.1 .1M136.9 78.3h1.5v.6h-1.5M137 75.7h.3M137 76.4h.3M137 78.2h.4M137 78.9h.4M138.4 74.7h1.1v1.3M139.2 69.5h2v1.2h-2zM140 69.4h.4M140 70.9h.4M140.9 77.3h2.7v23h-2.7zM141 75.4l.6-.6h1.9v25.4h-2.5z"/>
<path d="M142.2 74.7h-1.3v1.4M143 69.2h2.7v1.9h-2.7M143 69.5h2v.9l-.3 .3h-1.7zM146.7 74.5v4.4h3.1v-4.4M146.9 74.5h2.7v3.5h-2l-.7-.7zM150.8 77v.5M150.9 76.3h1.2v2h-1.2zM150.9 69.5h1.2v2h-1.2zM152 79.6h2v1.3h-2zM152 72.9h2v1.2h-2zM152.2 70.3v.4M152.2 77v.5"/>
<path d="M152.8 79.5h.4M152.8 72.8h.4M152.8 74.2h.4M153 70.2v.6M153 77v.5M153.1 76.3h1.3v2h-1.3zM153.1 69.5h1.3v2h-1.3zM154.5 70.2v.6M154.5 77v.5M155 76.1l2-.5 2 .5v5l-2 .5-2-.5zM155 69.3l2-.5 2 .5v5l-2 .5-2-.5zM158.5 68.1h6.2"/>
<path d="M159 76.6a2.14 2.14 0 0 1 1.4 2 2.14 2.14 0 0 1-1.4 2M159 69.8a2.14 2.14 0 0 1 1.4 2 2.14 2.14 0 0 1-1.4 2M164.1 68.1v37.6M164.1 68.1l.6 1.1M164.1 68.1l-.6 1.1M128.3 82.4h8.7M128.3 84.9h8.7M128.3 87.5h8.7M128.3 90h8.7M128.3 92.5h8.7M128.3 95.1h8.7M128.3 97.6h8.7"/>
<path d="M136.9 80.8h1.5v.6h-1.5M136.9 83.4h1.5v.6h-1.5M136.9 85.9h1.5v.6h-1.5M136.9 88.4h1.5v.6h-1.5M136.9 91h1.5v.6h-1.5M136.9 93.5h1.5v.6h-1.5M136.9 96.1h1.5v.6h-1.5M136.9 98.6h1.5v.6h-1.5M137 80.8h.4M137 81.5h.4M137 83.3h.4M137 84h.4"/>
<path d="M137 85.8h.4M137 86.6h.4M137 88.4h.4M137 89.1h.4M137 90.9h.4M137 91.6h.4M137 93.5h.4M137 94.2h.4M137 96h.4M137 96.7h.4M137 98.5h.4M137 99.3h.4"/>
<path d="M144.3 81.5v1.5M144.3 91.8v1.4M144.5 80.7h1.5v3.1h-1.5zM144.5 90.9h1.5v3.2h-1.5zM144.8 87h-.6v2.5h.9M144.9 95.7v2.7h1.7v-2.7M145.1 95.8h1.4v1.9h-1.4M145.2 85.6h2.5v3.8h-3.4v-3zM145.4 85.5h-1.2v.7M145.4 96.5h.7l-.3 .6zM145.4 97.1h.7M145.5 99.1h2v1.3h-2z"/>
<path d="M145.6 81.2v.5M145.7 89.5h.6M145.8 96.3v.2M145.8 97.1v.2M146.3 99h.4M146.8 81.5v1.5M146.9 91.4v1.3M146.9 80.7h1.7v3.1h-1.7zM147 85.5h.8v4h-.8M147 91.4h2.6l.3 .3v1h-2.9zM147.2 97.8v-2.7h1.7v2.7M147.3 95.8h1.4v1.9h-1.4z"/>
<path d="M147.6 96.4h.7M148 96.4l.3 .6h-.7zM148 96.3v.1M148 97v.2M149.5 82.7v.6M149.6 82h1.3v2h-1.3zM150 91.4v1.3M150.9 95.5h1.2v2h-1.2zM151 82.7v.6M152 99.1h2v1.3h-2zM152.2 96.3v.4M152.6 88.9h1.3"/>
<path d="M152.6 83.6h1.3M152.6 91.4h1.3M152.6 86.1h1.3M152.8 81h.4M152.8 99h.4M153 96.2v.6M153.1 95.5h1.3v2h-1.3zM153.8 82.3h6.2a2.56 2.56 0 0 1 2.6 2.6 2.56 2.56 0 0 1-2.6 2.5h-6.2M153.8 87.2h1.2v.4M153.9 82.4h6.1a2.5 2.5 0 0 1 2.5 2.5 2.5 2.5 0 0 1-2.5 2.5h-6.1M153.9 87.2h1v.4M154.5 96.2v.6"/>
<path d="M154.9 82.4v-.4h-1v10.6h6.1a2.5 2.5 0 0 0 2.5-2.5 2.5 2.5 0 0 0-2.5-2.5h-6.1M155 82.3v-.4h-1.2v10.8h6.2a2.56 2.56 0 0 0 2.6-2.6 2.56 2.56 0 0 0-2.6-2.5h-6.2M155 94l2-.5 2 .5v5l-2 .5-2-.5zM159 94.5a2.14 2.14 0 0 1 1.4 2 2.14 2.14 0 0 1-1.4 2M137.2 104.1v9.8M137.2 113.3h22.3M137.2 113.3l1.1 .6M138.3 112.7l-1.1 .6M139.3 102.5v.5M139.4 101.8h1.2v2h-1.2zM140.7 102.5v.5M142.5 101.6h1.4"/>
<path d="M142.5 103.9h1.5M142.6 101.7h1.3v1.7l-.5 .4h-.8zM145.8 102.5v.5M145.9 101.8h1.2v2h-1.2zM146.3 100.5h.4M147.2 102.5v.5M148.5 102.5v.5M148.6 101.8h1.3v2h-1.3zM150 102.5v.5M150.8 102.5v.5M150.9 101.8h1.2v2h-1.2zM152.2 102.5v.5"/>
<path d="M152.8 100.5h.4M153 102.5v.5M153.1 101.8h1.3v2h-1.3zM154.5 102.5v.5M155 100.8l2-.6 2 .6v5l-2 .4-2-.4zM158.4 112.7l1.1 .6M158.5 105.7h6.2M159 101.2a2.14 2.14 0 0 1 1.4 2 2.14 2.14 0 0 1-1.4 2M159.5 104.1v9.8M159.5 113.3l-1.1 .6M163.5 104.5l.6 1.2M164.7 104.5l-.6 1.2"/>
</g>
<g fill="#000" stroke="#000" stroke-width=".14">
<path d="M149.9 90.8l.4-.2v.5zM144.3 103.9l.3 .3h-.5z"/>
<circle cx="152.6" cy="88.9" r=".05"/>
<circle cx="152.6" cy="83.6" r=".05"/>
<circle cx="153.7" cy="83.6" r=".06"/>
<circle cx="153.7" cy="88.9" r=".06"/>
<circle cx="153.8" cy="83.6" r=".06"/>
<circle cx="153.8" cy="86.1" r=".06"/>
<circle cx="153.8" cy="91.4" r=".06"/>
<circle cx="153.8" cy="88.9" r=".06"/>
<circle cx="153.9" cy="91.4" r=".05"/>
<circle cx="153.9" cy="88.9" r=".05"/>
<circle cx="153.9" cy="86.1" r=".05"/>
<circle cx="153.9" cy="83.6" r=".05"/>
</g>
<path d="M137.3 68.5l.4-.2h.3h21.7a1 1 0 0 1 1 1v36.5a1 1 0 0 1-1 1h-21.7a1 1 0 0 1-1-1v-36.5l.1-.5z" fill="none" stroke="#575757" stroke-width=".14"/>
<text font-size="2.8" x="178" y="190.9">Title:</text>
<g font-size="2.1">
<text x="178" y="184">Sheet:</text>
<text x="178" y="186.7">File:</text>
<text x="184.1" y="186.7">bp5-ir-toy-v3-rev3.kicad_pcb</text>
<text x="178" y="196.9">KiCad</text>
<text x="178" y="194.1">Size:</text>
<text x="184.7" y="194.1">A4</text>
<text x="185.7" y="196.9">E.D.A.</text>
<text x="193.3" y="196.9">8.0.3</text>
<text x="200" y="194.1">Date:</text>
<text x="263" y="194.3">Rev:</text>
<text x="263" y="196.9">Id:</text>
<text x="267.1" y="196.9">1/1</text>
</g>
<g font-size="1.8">
<text x="35" y="11.9">1</text>
<text x="85" y="11.9">2</text>
<text x="135" y="11.9">3</text>
<text x="185" y="11.9">4</text>
<text x="235" y="11.9">5</text>
<text x="285" y="11.9">6</text>
<text x="10.3" y="35.9">A</text>
<text x="285.4" y="35.9">A</text>
<text x="10.3" y="85.9">B</text>
<text x="285.3" y="85.9">B</text>
<text x="10.3" y="135.9">C</text>
<text x="285.3" y="135.9">C</text>
<text x="10.3" y="185.9">D</text>
<text x="285.3" y="185.9">D</text>
<text x="35" y="199.9">1</text>
<text x="85" y="199.9">2</text>
<text x="135" y="199.9">3</text>
<text x="185" y="199.9">4</text>
<text x="235" y="199.9">5</text>
<text x="285" y="199.9">6</text>
</g>
<g font-size="1.4">
<text x="143" y="88.5" transform="rotate(-90 143 88.5)">J2</text>
<text x="144.8" y="85.5">mA</text>
<text x="146.7" y="88.5" transform="rotate(-90 146.7 88.5)">J3</text>
<text x="147.8" y="86.6">300</text>
<text x="147.8" y="88.2">200</text>
<text x="147.8" y="89.8">100</text>
<text x="153.3" y="86" transform="rotate(-90 153.3 86)">D3</text>
<text x="163.7" y="84.6" transform="rotate(-90 163.7 84.6)">mm</text>
<text x="153.3" y="91.2" transform="rotate(-90 153.3 91.2)">D4</text>
<text x="163.7" y="91.8" transform="rotate(-90 163.7 91.8)">37.5920</text>
<text x="144.6" y="98.3" transform="rotate(-90 144.6 98.3)">D10</text>
<text x="150.6" y="97.9" transform="rotate(-90 150.6 97.9)">D9</text>
<text x="143.4" y="112.9">22.3520</text>
<text x="150.6" y="112.9">mm</text>
</g>
<text font-size="1.2" x="148.9" y="77.2" transform="rotate(-90 148.9 77.2)">C6</text>
<g font-size="1.1">
<text x="138.6" y="71.4" transform="rotate(-90 138.6 71.4)">R10</text>
<text x="145.6" y="70.7">D1</text>
<text x="149.4" y="71.4" transform="rotate(-90 149.4 71.4)">R8</text>
<text x="150.6" y="71.4" transform="rotate(-90 150.6 71.4)">C4</text>
<text x="146.6" y="77.2" transform="rotate(-90 146.6 77.2)">C6</text>
<text x="150.6" y="75.6">R1</text>
<text x="151.4" y="74.4" transform="rotate(-90 151.4 74.4)">R9</text>
<text x="152.8" y="75.6">C1</text>
<text x="157.6" y="72.7" transform="rotate(-90 157.6 72.7)">U1</text>
<text x="143.9" y="80.1">R11</text>
<text x="145.8" y="83.5" transform="rotate(-90 145.8 83.5)">R11</text>
<text x="146.8" y="80.1">R6</text>
<text x="148.3" y="83.1" transform="rotate(-90 148.3 83.1)">R6</text>
<text x="148.6" y="81.6">C3</text>
<text x="151.4" y="81.2" transform="rotate(-90 151.4 81.2)">R2</text>
<text x="151.8" y="82.6">D3</text>
<text x="157.6" y="79.6" transform="rotate(-90 157.6 79.6)">U2</text>
<text x="145.7" y="90.8">J3</text>
<text x="145.8" y="93.8" transform="rotate(-90 145.8 93.8)">R13</text>
<text x="146.4" y="94.9">R13</text>
<text x="150.6" y="93.9" transform="rotate(-90 150.6 93.9)">Q3</text>
<text x="150.8" y="94.9">R4 C2</text>
<text x="151.6" y="93.6">D4</text>
<text x="149.6" y="100.7" transform="rotate(-90 149.6 100.7)">R3</text>
<text x="151.4" y="100.7" transform="rotate(-90 151.4 100.7)">R5</text>
<text x="157.6" y="97.4" transform="rotate(-90 157.6 97.4)">U3</text>
<text x="139.1" y="105.6">C7</text>
<text x="142.3" y="105.4">U5</text>
<text x="145.6" y="105.6">C8</text>
<text x="147.9" y="105.6">R12 R7</text>
<text x="152.8" y="105.6">C5</text>
<text x="157.6" y="104.2" transform="rotate(-90 157.6 104.2)">U4</text>
</g>
<g font-size=".7">
<text x="139.4" y="70.5">R10</text>
<text x="143.5" y="70.5">D1</text>
<text x="151.9" y="71.1" transform="rotate(-90 151.9 71.1)">R8</text>
<text x="154.1" y="71.1" transform="rotate(-90 154.1 71.1)">C4</text>
<text x="151.9" y="77.8" transform="rotate(-90 151.9 77.8)">R1</text>
<text x="152.4" y="73.9">R9</text>
<text x="154.1" y="77.8" transform="rotate(-90 154.1 77.8)">C1</text>
<text x="150.6" y="83.6" transform="rotate(-90 150.6 83.6)">C3</text>
<text x="152.4" y="80.6">R2</text>
<text x="145.9" y="100.1">R3</text>
<text x="151.9" y="97.1" transform="rotate(-90 151.9 97.1)">R4</text>
<text x="152.4" y="100.1">R5</text>
<text x="154.1" y="97.1" transform="rotate(-90 154.1 97.1)">C2</text>
<text x="140.4" y="103.3" transform="rotate(-90 140.4 103.3)">C7</text>
<text x="143.6" y="103.3" transform="rotate(-90 143.6 103.3)">U5</text>
<text x="146.9" y="103.3" transform="rotate(-90 146.9 103.3)">C8</text>
<text x="149.6" y="103.5" transform="rotate(-90 149.6 103.5)">R12</text>
<text x="151.9" y="103.3" transform="rotate(-90 151.9 103.3)">R7</text>
<text x="154.1" y="103.3" transform="rotate(-90 154.1 103.3)">C5</text>
</g>
<text font-size=".4" x="148.7" y="92.4" transform="rotate(-90 148.7 92.4)">Q3</text>
</svg>
